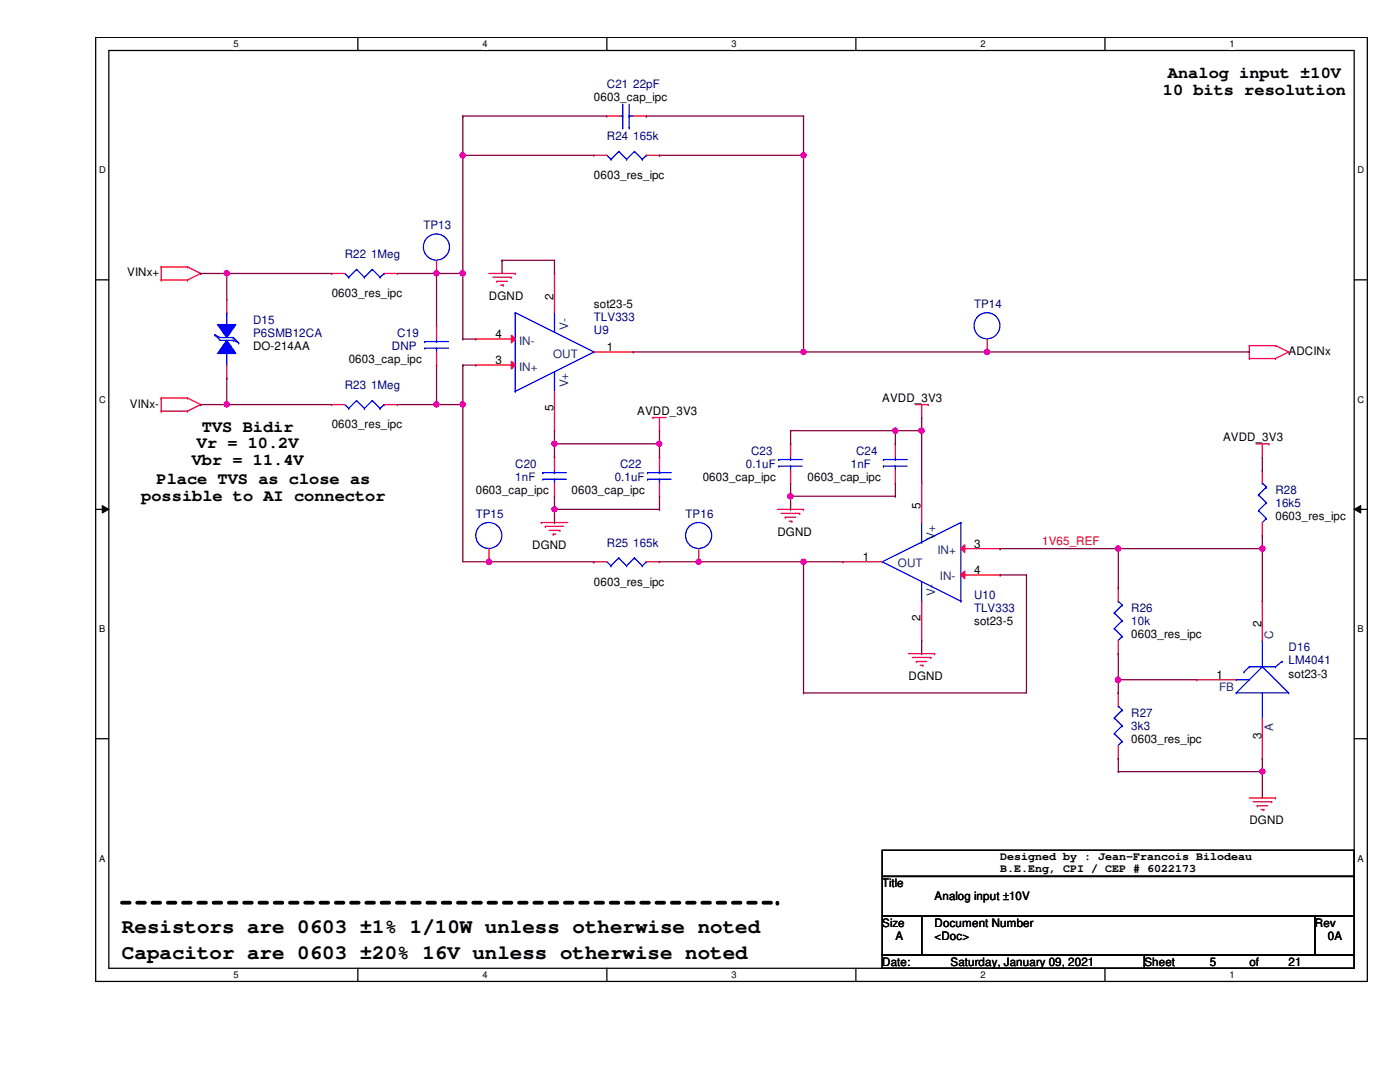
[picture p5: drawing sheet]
<svg xmlns="http://www.w3.org/2000/svg" width="279mm" height="216mm" viewBox="0 0 279 216" stroke-linecap="round" stroke-linejoin="round" font-family="sans-serif">
<path d="M19.1 7.5h253.8v188.3h-253.8zM21.7 10.1h248.6v183.1h-248.6z" fill="none" stroke="#000" stroke-width=".25"/>
<g fill="#fff">
<path d="M46.6 7.7h1v2.1h-1z"/>
<path d="M46.6 193.5h1v2.1h-1z"/>
</g>
<path d="M71.4 7.5v2.6M71.4 193.2v2.6" fill="none" stroke="#000" stroke-width=".25"/>
<g fill="#fff">
<path d="M96.3 7.7h1v2.1h-1z"/>
<path d="M96.3 193.5h1v2.1h-1z"/>
</g>
<path d="M121.1 7.5v2.6M121.1 193.2v2.6" fill="none" stroke="#000" stroke-width=".25"/>
<g fill="#fff">
<path d="M146 7.7h1v2.1h-1z"/>
<path d="M146 193.5h1v2.1h-1z"/>
</g>
<path d="M170.8 7.5v2.6M170.8 193.2v2.6" fill="none" stroke="#000" stroke-width=".25"/>
<g fill="#fff">
<path d="M195.7 7.7h1v2.1h-1z"/>
<path d="M195.7 193.5h1v2.1h-1z"/>
</g>
<path d="M220.5 7.5v2.6M220.5 193.2v2.6" fill="none" stroke="#000" stroke-width=".25"/>
<g fill="#fff">
<path d="M245.4 7.7h1v2.1h-1z"/>
<path d="M245.4 193.5h1v2.1h-1z"/>
<path d="M19.8 32.9h1.3v2.1h-1.3z"/>
<path d="M270.9 32.9h1.3v2.1h-1.3z"/>
<path d="M19.8 78.7h1.3v2.1h-1.3z"/>
<path d="M270.9 78.7h1.3v2.1h-1.3z"/>
</g>
<path d="M19.1 55.8h2.6M270.3 55.8h2.6" fill="none" stroke="#000" stroke-width=".25"/>
<g fill="#fff">
<path d="M19.8 124.5h1.2v2.1h-1.2z"/>
<path d="M270.9 124.5h1.3v2.1h-1.3z"/>
</g>
<path d="M19.1 101.6h2.6M270.3 101.6h2.6" fill="none" stroke="#000" stroke-width=".25"/>
<path d="M20.4 100.9l1.3 .7-1.3 .8zM270.3 101.6l1.3-.7v1.5z" fill="#000"/>
<path d="M20.4 100.9l1.3 .7-1.3 .8zM270.3 101.6l1.3-.7v1.5z" fill="none" stroke="#000" stroke-width=".2"/>
<g fill="#fff">
<path d="M19.8 170.3h1.2v2h-1.2z"/>
<path d="M270.9 170.3h1.3v2h-1.3z"/>
</g>
<path d="M19.1 147.4h2.6M270.3 147.4h2.6M176.1 169.7h94.2v5.2h-94.2zM176.1 174.9h94.2v7.9h-94.2zM176.1 182.8h7.8v7.8h-7.8zM176.1 190.6h52.3v2.6h-52.3zM183.9 182.8h78.5v7.8h-78.5zM228.4 190.6h41.9v2.6h-41.9zM262.4 182.8h7.9v7.8h-7.9z" fill="none" stroke="#000" stroke-width=".25"/>
<path d="M24.3 180.1h130.9" fill="none" stroke="#000" stroke-width=".76" stroke-dasharray="1.5 1.5"/>
<circle cx="155.2" cy="180.1" r=".38" fill="#000" stroke-dasharray="1.5 1.5"/>
<g fill="none" stroke="#f00" stroke-width=".25">
<path d="M118.5 31h.1M118.5 31h2.6M129 31h2.6M131.6 31h.1M32.2 55.9h.1M32.2 53.3h.1M32.2 53.3h5.2M32.2 55.9h5.2M32.2 53.3v2.6M37.4 53.3h.1M37.4 55.9h.1M37.4 53.3l2.6 1.3"/>
<path d="M40 54.6h.1M40 54.6l-2.6 1.3M66.2 54.6h.1M66.2 54.6h2.6M76.7 54.6h2.6M79.3 54.6h.1M87.1 54.6h.1M87.1 51.9v2.7M97.6 54.6h5.2M98.4 55.3h3.6M99.1 56.1h.1M99.1 56.1h2.2"/>
<path d="M99.9 56.9h.6M100.5 56.9h.1M102 55.3h.1M102.8 54.6h.1M32.2 79.4h.1M32.2 79.4v2.6M32.2 79.4h5.2M37.4 79.4h.1M37.4 79.4l2.6 1.3M87.1 65h.1M87.1 72.9h.1M87.1 65v2.6"/>
<path d="M87.1 70.2v2.7M197 70.2h.1M197 67.6v2.6M249.3 71.5h.1M249.3 69h.1M249.3 69h5.3M249.3 71.5h5.3M249.3 69v2.5M254.6 69h.1M254.6 71.5h.1M254.6 69l2.6 1.2M257.2 70.2h.1"/>
<path d="M257.2 70.2l-2.6 1.3M32.2 82h.1M32.2 82h5.2M37.4 82h.1M40 80.7h.1M40 80.7l-2.6 1.3M110.7 91.2h.1M110.7 99h.1M110.7 91.2v2.6M110.7 96.4v2.6M130.3 83.3h.1M130.3 83.3h2.6"/>
<path d="M131.6 85.9h.1M131.6 91.2h.1M131.6 99h.1M131.6 83.3v2.6M131.6 91.2v2.6M131.6 96.4v2.6M178.7 88.6h.1M178.7 96.4h.1M178.7 88.6v2.6M178.7 93.8v2.6M182.6 80.7h2.7M183.9 83.3h.1"/>
<path d="M183.9 80.7v2.6M185.3 80.7h.1M250.7 88.6h2.5M251.9 91.2h.1M251.9 93.8h.1M251.9 88.6v2.6M251.9 93.8v2.6M253.2 88.6h.1M97.6 112.1h.1M97.6 109.5v2.6M108 104.3h.1M108 104.3h5.3"/>
<path d="M108.8 105h.1M108.8 105h3.7M109.6 105.8h2.1M110.4 106.6h.1M110.4 106.6h.5M111.7 105.8h.1M118.5 112.1h.1M118.5 112.1h2.6M129 112.1h2.6M131.6 112.1h.1M155.2 101.6h5.2M155.9 102.4h3.7"/>
<path d="M156.7 103.2h.1M156.7 103.2h2.1M157.5 104h.5M158 104h.1M159.6 102.4h.1M160.4 101.6h.1M168.2 112.1h.1M168.2 112.1h7.9M183.9 120v7.8M251.9 106.9h.1M251.9 104.3v2.6M181.3 130.4h5.2"/>
<path d="M182.1 131.2h3.7M182.9 132h.1M182.9 132h2.1M183.6 132.8h.6M183.9 127.8h.1M184.2 132.8h.1M185.8 131.2h.1M186.5 130.4h.1M249.3 159.2h5.3M250.1 160h3.7M253.8 160h.1M254.6 159.2h.1"/>
<path d="M250.9 160.8h.1M250.9 160.8h2.1M251.7 161.5h.5M252.2 161.5h.1"/>
</g>
<g fill="none" stroke="#00f" stroke-width=".25">
<path d="M121.1 31l.8 .8M121.9 31.8h.1M123.5 30.2h.1M123.5 30.2l-1.6 1.6M123.5 30.2l1.6 1.6M125.1 31.8h.1M126.6 30.2h.1M126.6 30.2l-1.5 1.6M126.6 30.2l1.6 1.6M128.2 31.8h.1M129 31h.1M129 31l-.8 .8"/>
<path d="M68.8 54.6l.8 .7M69.6 55.3h.1M71.2 53.8h.1M71.2 53.8l-1.6 1.5M71.2 53.8l1.5 1.5M72.7 55.3h.1M74.3 53.8h.1M74.3 53.8l-1.6 1.5M74.3 53.8l1.6 1.5M75.9 55.3h.1M76.7 54.6h.1M76.7 54.6l-.8 .7"/>
<path d="M84.8 69.5h.1M84.8 68.2h.1M84.8 69.5h4.7M84.8 68.2h4.7M87.1 68.2h.1M87.1 69.5h.1M87.1 67.6v.6M87.1 69.5v.7M108.3 95.6h.1M108.3 94.3h.1M108.3 95.6h4.7M108.3 94.3h4.7"/>
<path d="M110.7 94.3h.1M110.7 95.6h.1M110.7 93.8v.5M110.7 95.6v.8M129.2 95.6h.1M129.2 94.3h.1M129.2 95.6h4.7M129.2 94.3h4.7M131.6 94.3h.1M131.6 95.6h.1M131.6 93.8v.5M131.6 95.6v.8"/>
<path d="M176.3 93h.1M176.3 91.7h.1M176.3 93h4.8M176.3 91.7h4.8M178.7 91.7h.1M178.7 93h.1M178.7 91.2v.5M178.7 93v.8M251.2 98.8h.1M251.2 98.8l1.5 1.5M251.9 96.4h.1M251.9 96.4l.8 .8"/>
<path d="M252.7 97.2h.1M252.7 97.2l-1.5 1.6M121.1 112.1l.8 .8M121.9 112.9h.1M123.5 111.3h.1M123.5 111.3l-1.6 1.6M123.5 111.3l1.6 1.6M125.1 112.9h.1M126.6 111.3h.1M126.6 111.3l-1.5 1.6M126.6 111.3l1.6 1.6M128.2 112.9h.1"/>
<path d="M129 112.1h.1M129 112.1l-.8 .8M176.1 112.1h.1M176.1 112.1l15.7 7.9M183.9 108.2h.1M183.9 120h.1M183.9 104.3v3.9M183.9 116v4M191.8 120h.1M191.8 104.3h.1M191.8 104.3l-15.7 7.8M191.8 104.3v15.7"/>
<path d="M251.2 101.9h.1M251.2 101.9l1.5 1.6M252.7 103.5h.1M252.7 100.3h.1M252.7 103.5l-.8 .8M252.7 100.3l-1.5 1.6"/>
<circle cx="87.1" cy="49.3" r="2.61"/>
<circle cx="197" cy="65" r="2.59"/>
<circle cx="97.6" cy="106.8" r="2.6"/>
</g>
<path d="M191.8 109.5l.7-.8v1.5z" fill="#f00"/>
<path d="M191.8 109.5l.7-.8v1.5zM191.8 109.5h7.8M199.6 109.5h.1" fill="none" stroke="#f00" stroke-width=".25"/>
<path d="M191.8 114.7l.7-.7v1.5z" fill="#f00"/>
<g fill="none" stroke="#f00" stroke-width=".25">
<path d="M121.1 23.2h.1M121.1 23.2h2.6M126.4 23.2h2.6M129 23.2h.1M183.9 96.4h.1M183.9 96.4v7.9M139.4 112.1h.1M139.4 109.5v2.6M191.8 114.7l.7-.7v1.5zM191.8 114.7h7.8M199.6 114.7h.1M223.2 117.3h.1"/>
<path d="M223.2 117.3v2.7M223.2 130.4h.1M223.2 127.8v2.6"/>
</g>
<g fill="none" stroke="#00f" stroke-width=".25">
<path d="M123.7 23.2h.6M124.3 23.2h.1M124.3 25.5h.1M124.3 20.8v4.7M125.6 25.5h.1M125.6 23.2h.1M125.6 23.2h.8M125.6 20.8v4.7M45.3 70.2h.1M45.3 62.4h.1M45.3 62.4v2.6M45.3 70.2v2.7"/>
<path d="M223.2 120h.1M223.2 120l.7 .7M222.4 125.4h.1M222.4 122.3h.1M222.4 125.4l1.5 1.6M222.4 122.3l1.5 1.6M223.9 127h.1M223.9 123.9h.1M223.9 120.7h.1M223.9 127l-.7 .8M223.9 123.9l-1.5 1.5M223.9 120.7l-1.5 1.6"/>
<circle cx="139.4" cy="106.8" r="2.6"/>
</g>
<path d="M45.3 67.9l1.8 2.6h-3.7z" fill-rule="evenodd" fill="#00f"/>
<path d="M45.3 67.9l1.8 2.6h-3.7z" fill="none" stroke="#00f" stroke-width=".25"/>
<path d="M43.4 64.8h3.7l-1.8 2.6z" fill-rule="evenodd" fill="#00f"/>
<g fill="none" stroke="#00f" stroke-width=".25">
<path d="M42.9 66.8h.1M42.9 66.8l1 .6h2.7M42.9 66.8l1 1.1h2.7M43.4 64.8h3.7l-1.8 2.6zM46.6 67.4h.1M46.6 67.9h.1M46.6 67.4l1 1M46.6 67.9l1 .5M47.6 68.4h.1M71.2 79.9h.1M71.2 79.9l-1.6 1.6M71.2 79.9l1.5 1.6"/>
<path d="M74.3 79.9h.1M74.3 79.9l-1.6 1.6M74.3 79.9l1.6 1.6M102.8 62.4h.1M102.8 78.1h.1M102.8 62.4l15.7 7.8M102.8 62.4v15.7M110.7 74.2h.1M110.7 62.4h.1M110.7 62.4v3.9M110.7 74.2v3.9M118.5 70.2h.1"/>
<path d="M118.5 70.2l-15.7 7.9M68.8 80.7l.8 .8M69.6 81.5h.1M72.7 81.5h.1M75.9 81.5h.1M76.7 80.7h.1M76.7 80.7l-.8 .8"/>
</g>
<path d="M45.3 59.8h.1M45.3 59.8v2.6M110.7 54.6h.1M110.7 54.6v7.8M45.3 75.5h.1M45.3 72.9v2.6M118.5 70.2h7.9M126.4 70.2h.1M66.2 80.7h.1M66.2 80.7h2.6M76.7 80.7h2.6M79.3 80.7h.1" fill="none" stroke="#f00" stroke-width=".25"/>
<path d="M102.1 72.1l.7 .8-.7 .7z" fill="#f00"/>
<path d="M95 72.9h.1M95 72.9h7.8M102.1 72.1l.7 .8-.7 .7z" fill="none" stroke="#f00" stroke-width=".25"/>
<path d="M102.1 66.9l.7 .7-.7 .8z" fill="#f00"/>
<g fill="none" stroke="#f00" stroke-width=".25">
<path d="M95 67.6h.1M95 67.6h7.8M102.1 66.9l.7 .7-.7 .8zM110.7 78.1v7.8M110.7 85.9h.1M157.8 88.6h.1M157.8 96.4h.1M157.8 88.6v2.6M157.8 93.8v2.6M251.9 120h.1M251.9 120v7.8M223.2 138.3h.1"/>
<path d="M223.2 138.3v2.6M238.8 135.6h.1M238.8 135.6h7.9M223.2 151.3h.1M223.2 148.7v2.6M251.9 151.3h.1M251.9 143.5v7.8"/>
</g>
<g fill="none" stroke="#00f" stroke-width=".25">
<path d="M155.4 93h.1M155.4 91.7h.1M155.4 93h4.7M155.4 91.7h4.7M157.8 91.7h.1M157.8 93h.1M157.8 91.2v.5M157.8 93v.8M246.7 138.3h.1M246.7 135.6h.1M246.7 138.3h10.5M246.7 135.6h2.6"/>
<path d="M248.3 134.1h.1M249.3 133.1h.1M249.3 133.1h5.3M249.3 133.1l-1 1M251.9 138.3h.1M251.9 133.1h.1M251.9 127.8h.1M251.9 127.8v5.3M251.9 138.3v5.2M251.9 133.1l-5.2 5.2M251.9 133.1l5.3 5.2M254.6 133.1h.1"/>
<path d="M255.9 132h.1M255.9 132l-1.3 1.1M257.2 138.3h.1M222.4 146.4h.1M222.4 143.3h.1M222.4 146.4l1.5 1.6M222.4 143.3l1.5 1.5M223.2 140.9h.1M223.2 140.9l.7 .8M223.9 148h.1M223.9 144.8h.1M223.9 141.7h.1"/>
<path d="M223.9 148l-.7 .7M223.9 144.8l-1.5 1.6M223.9 141.7l-1.5 1.6"/>
</g>
<path d="M79.3 54.6h7.8M87.1 54.6h.1" fill="none" stroke="#800040" stroke-width=".25"/>
<circle cx="87.1" cy="54.5" r=".5" fill="#f0f"/>
<circle cx="87.1" cy="54.5" r=".5" fill="none" stroke="#f0f" stroke-width=".25"/>
<path d="M92.4 54.6h.1M92.4 54.6v13" fill="none" stroke="#800040" stroke-width=".25"/>
<circle cx="92.3" cy="54.5" r=".51" fill="#f0f"/>
<circle cx="92.3" cy="54.5" r=".51" fill="none" stroke="#f0f" stroke-width=".25"/>
<path d="M92.4 31h.1M92.4 31v23.6M92.4 67.6h.1M92.4 67.6h2.6" fill="none" stroke="#800040" stroke-width=".25"/>
<circle cx="92.3" cy="31" r=".51" fill="#f0f"/>
<circle cx="92.3" cy="31" r=".51" fill="none" stroke="#f0f" stroke-width=".25"/>
<path d="M92.4 31h.1M92.4 31h26.1M131.6 31h.1M131.6 31h28.8" fill="none" stroke="#800040" stroke-width=".25"/>
<circle cx="160.4" cy="31" r=".51" fill="#f0f"/>
<circle cx="160.4" cy="31" r=".51" fill="none" stroke="#f0f" stroke-width=".25"/>
<path d="M160.4 31h.1M160.4 31v39.2M79.3 80.7h7.8M87.1 80.7h.1" fill="none" stroke="#800040" stroke-width=".25"/>
<circle cx="87.1" cy="80.7" r=".5" fill="#f0f"/>
<circle cx="87.1" cy="80.7" r=".5" fill="none" stroke="#f0f" stroke-width=".25"/>
<path d="M92.4 72.9h.1M92.4 72.9v39.2M92.4 72.9h2.6M92.4 80.7h.1" fill="none" stroke="#800040" stroke-width=".25"/>
<circle cx="92.3" cy="80.7" r=".51" fill="#f0f"/>
<circle cx="92.3" cy="80.7" r=".51" fill="none" stroke="#f0f" stroke-width=".25"/>
<g fill="none" stroke="#800040" stroke-width=".25">
<path d="M100.2 51.9h.1M100.2 51.9v2.7M160.4 70.2h36.6M197 70.2h.1M131.6 88.6h.1M131.6 85.9v2.7M183.9 85.9h.1M183.9 83.3v2.6M92.4 112.1h5.2M97.6 112.1h.1M110.7 104.3h.1M110.7 101.6v2.7"/>
<path d="M131.6 112.1h7.8M139.4 112.1h.1M160.4 112.1h.1M160.4 112.1h7.8M160.4 112.1v26.2M199.6 114.7h.1M199.6 114.7h5.3M204.9 114.7h.1M204.9 114.7v23.6h-44.5M160.4 138.3h.1M183.9 130.4h.1M183.9 127.8v2.6"/>
</g>
<circle cx="110.7" cy="101.6" r=".5" fill="#f0f"/>
<circle cx="110.7" cy="101.6" r=".5" fill="none" stroke="#f0f" stroke-width=".25"/>
<g fill="none" stroke="#800040" stroke-width=".25">
<path d="M110.7 88.6h.1M110.7 85.9v2.7M110.7 99v2.6M131.6 91.2h.1M131.6 88.6v2.6M131.6 99v2.6M157.8 85.9h.1M157.8 88.6h.1M157.8 99h.1M157.8 85.9h20.9v2.7M157.8 85.9v2.7M157.8 96.4v5.2"/>
<path d="M157.8 99h20.9M178.7 88.6h.1M178.7 99h.1M178.7 96.4v2.6M110.7 101.6h.1M131.6 101.6h.1M157.8 101.6h.1"/>
</g>
<circle cx="157.7" cy="99" r=".51" fill="#f0f"/>
<circle cx="157.7" cy="99" r=".51" fill="none" stroke="#f0f" stroke-width=".25"/>
<path d="M178.7 85.9h.1M178.7 85.9h5.2" fill="none" stroke="#800040" stroke-width=".25"/>
<circle cx="183.9" cy="85.9" r=".51" fill="#f0f"/>
<circle cx="183.9" cy="85.9" r=".51" fill="none" stroke="#f0f" stroke-width=".25"/>
<circle cx="178.7" cy="85.9" r=".5" fill="#f0f"/>
<circle cx="178.7" cy="85.9" r=".5" fill="none" stroke="#f0f" stroke-width=".25"/>
<g fill="none" stroke="#800040" stroke-width=".25">
<path d="M40 54.6h.1M40 54.6h5.3M40 80.7h.1M40 80.7h5.3M183.9 85.9h.1M183.9 85.9v10.5M251.9 93.8h.1M251.9 91.2v2.6M251.9 109.5h.1M251.9 106.9v2.6M223.2 154h.1M223.2 154h28.7"/>
<path d="M251.9 154h.1M251.9 151.3v2.7"/>
</g>
<circle cx="251.9" cy="153.9" r=".5" fill="#f0f"/>
<circle cx="251.9" cy="153.9" r=".5" fill="none" stroke="#f0f" stroke-width=".25"/>
<path d="M223.2 130.4h.1M223.2 130.4v5.2M251.9 154h.1M251.9 154v5.2" fill="none" stroke="#800040" stroke-width=".25"/>
<circle cx="223.1" cy="135.6" r=".51" fill="#f0f"/>
<circle cx="223.1" cy="135.6" r=".51" fill="none" stroke="#f0f" stroke-width=".25"/>
<path d="M223.2 109.5h.1M223.2 109.5h28.7M223.2 135.6h.1M223.2 138.3h.1M223.2 135.6h15.6M223.2 135.6v2.7" fill="none" stroke="#800040" stroke-width=".25"/>
<circle cx="251.9" cy="109.5" r=".51" fill="#f0f"/>
<circle cx="251.9" cy="109.5" r=".51" fill="none" stroke="#f0f" stroke-width=".25"/>
<path d="M199.6 109.5h.1M199.6 109.5h23.6M223.2 109.5h.1M223.2 109.5v7.8M251.9 109.5h.1M251.9 109.5v10.5M223.2 151.3h.1M223.2 151.3v2.7" fill="none" stroke="#800040" stroke-width=".25"/>
<circle cx="223.1" cy="109.5" r=".51" fill="#f0f"/>
<circle cx="223.1" cy="109.5" r=".51" fill="none" stroke="#f0f" stroke-width=".25"/>
<path d="M45.3 54.6h.1M45.3 54.6v5.2" fill="none" stroke="#800040" stroke-width=".25"/>
<circle cx="45.3" cy="54.5" r=".51" fill="#f0f"/>
<circle cx="45.3" cy="54.5" r=".51" fill="none" stroke="#f0f" stroke-width=".25"/>
<path d="M45.3 54.6h.1M45.3 54.6h20.9M45.3 75.5h.1M45.3 75.5v5.2" fill="none" stroke="#800040" stroke-width=".25"/>
<circle cx="45.3" cy="80.7" r=".51" fill="#f0f"/>
<circle cx="45.3" cy="80.7" r=".51" fill="none" stroke="#f0f" stroke-width=".25"/>
<g fill="none" stroke="#800040" stroke-width=".25">
<path d="M92.4 23.2h.1M92.4 23.2h28.7M92.4 23.2v7.8M129 23.2h.1M129 23.2h31.4M160.4 23.2h.1M160.4 23.2v7.8M87.1 54.6h.1M87.1 54.6v10.4M87.1 54.6h5.3M92.4 54.6h.1M100.2 51.9h.1"/>
<path d="M100.2 51.9h10.5M110.7 51.9h.1M110.7 51.9v2.7M87.1 72.9v7.8M45.3 80.7h.1M45.3 80.7h20.9M87.1 80.7h.1M87.1 80.7h5.3M92.4 80.7h.1M110.7 88.6h.1M110.7 88.6h20.9"/>
</g>
<circle cx="131.6" cy="88.5" r=".5" fill="#f0f"/>
<circle cx="131.6" cy="88.5" r=".5" fill="none" stroke="#f0f" stroke-width=".25"/>
<circle cx="110.7" cy="88.5" r=".5" fill="#f0f"/>
<circle cx="110.7" cy="88.5" r=".5" fill="none" stroke="#f0f" stroke-width=".25"/>
<path d="M126.4 70.2h34M160.4 70.2h.1M110.7 91.2h.1M110.7 88.6v2.6M110.7 101.6h.1M110.7 101.6h20.9" fill="none" stroke="#800040" stroke-width=".25"/>
<circle cx="160.4" cy="70.2" r=".51" fill="#f0f"/>
<circle cx="160.4" cy="70.2" r=".51" fill="none" stroke="#f0f" stroke-width=".25"/>
<path d="M197 70.2h52.3M249.3 70.2h.1" fill="none" stroke="#800040" stroke-width=".25"/>
<circle cx="197" cy="70.2" r=".51" fill="#f0f"/>
<circle cx="197" cy="70.2" r=".51" fill="none" stroke="#f0f" stroke-width=".25"/>
<path d="M97.6 112.1h20.9M118.5 112.1h.1" fill="none" stroke="#800040" stroke-width=".25"/>
<circle cx="97.6" cy="112.1" r=".51" fill="#f0f"/>
<circle cx="97.6" cy="112.1" r=".51" fill="none" stroke="#f0f" stroke-width=".25"/>
<path d="M139.4 112.1h.1M139.4 112.1h21" fill="none" stroke="#800040" stroke-width=".25"/>
<circle cx="160.4" cy="112.1" r=".51" fill="#f0f"/>
<circle cx="160.4" cy="112.1" r=".51" fill="none" stroke="#f0f" stroke-width=".25"/>
<circle cx="139.4" cy="112.1" r=".5" fill="#f0f"/>
<circle cx="139.4" cy="112.1" r=".5" fill="none" stroke="#f0f" stroke-width=".25"/>
<circle cx="87.1" cy="54.5" r=".5" fill="#f0f"/>
<circle cx="87.1" cy="54.5" r=".5" fill="none" stroke="#f0f" stroke-width=".25"/>
<circle cx="92.3" cy="54.5" r=".51" fill="#f0f"/>
<circle cx="92.3" cy="54.5" r=".51" fill="none" stroke="#f0f" stroke-width=".25"/>
<circle cx="92.3" cy="31" r=".51" fill="#f0f"/>
<circle cx="92.3" cy="31" r=".51" fill="none" stroke="#f0f" stroke-width=".25"/>
<circle cx="160.4" cy="31" r=".51" fill="#f0f"/>
<circle cx="160.4" cy="31" r=".51" fill="none" stroke="#f0f" stroke-width=".25"/>
<circle cx="87.1" cy="80.7" r=".5" fill="#f0f"/>
<circle cx="87.1" cy="80.7" r=".5" fill="none" stroke="#f0f" stroke-width=".25"/>
<circle cx="92.3" cy="80.7" r=".51" fill="#f0f"/>
<circle cx="92.3" cy="80.7" r=".51" fill="none" stroke="#f0f" stroke-width=".25"/>
<circle cx="110.7" cy="101.6" r=".5" fill="#f0f"/>
<circle cx="110.7" cy="101.6" r=".5" fill="none" stroke="#f0f" stroke-width=".25"/>
<circle cx="157.7" cy="99" r=".51" fill="#f0f"/>
<circle cx="157.7" cy="99" r=".51" fill="none" stroke="#f0f" stroke-width=".25"/>
<circle cx="183.9" cy="85.9" r=".51" fill="#f0f"/>
<circle cx="183.9" cy="85.9" r=".51" fill="none" stroke="#f0f" stroke-width=".25"/>
<circle cx="178.7" cy="85.9" r=".5" fill="#f0f"/>
<circle cx="178.7" cy="85.9" r=".5" fill="none" stroke="#f0f" stroke-width=".25"/>
<circle cx="251.9" cy="153.9" r=".5" fill="#f0f"/>
<circle cx="251.9" cy="153.9" r=".5" fill="none" stroke="#f0f" stroke-width=".25"/>
<circle cx="223.1" cy="135.6" r=".51" fill="#f0f"/>
<circle cx="223.1" cy="135.6" r=".51" fill="none" stroke="#f0f" stroke-width=".25"/>
<circle cx="251.9" cy="109.5" r=".51" fill="#f0f"/>
<circle cx="251.9" cy="109.5" r=".51" fill="none" stroke="#f0f" stroke-width=".25"/>
<circle cx="223.1" cy="109.5" r=".51" fill="#f0f"/>
<circle cx="223.1" cy="109.5" r=".51" fill="none" stroke="#f0f" stroke-width=".25"/>
<circle cx="45.3" cy="54.5" r=".51" fill="#f0f"/>
<circle cx="45.3" cy="54.5" r=".51" fill="none" stroke="#f0f" stroke-width=".25"/>
<circle cx="45.3" cy="80.7" r=".51" fill="#f0f"/>
<circle cx="45.3" cy="80.7" r=".51" fill="none" stroke="#f0f" stroke-width=".25"/>
<circle cx="131.6" cy="88.5" r=".5" fill="#f0f"/>
<circle cx="131.6" cy="88.5" r=".5" fill="none" stroke="#f0f" stroke-width=".25"/>
<circle cx="110.7" cy="88.5" r=".5" fill="#f0f"/>
<circle cx="110.7" cy="88.5" r=".5" fill="none" stroke="#f0f" stroke-width=".25"/>
<circle cx="160.4" cy="70.2" r=".51" fill="#f0f"/>
<circle cx="160.4" cy="70.2" r=".51" fill="none" stroke="#f0f" stroke-width=".25"/>
<circle cx="197" cy="70.2" r=".51" fill="#f0f"/>
<circle cx="197" cy="70.2" r=".51" fill="none" stroke="#f0f" stroke-width=".25"/>
<circle cx="97.6" cy="112.1" r=".51" fill="#f0f"/>
<circle cx="97.6" cy="112.1" r=".51" fill="none" stroke="#f0f" stroke-width=".25"/>
<circle cx="160.4" cy="112.1" r=".51" fill="#f0f"/>
<circle cx="160.4" cy="112.1" r=".51" fill="none" stroke="#f0f" stroke-width=".25"/>
<circle cx="139.4" cy="112.1" r=".5" fill="#f0f"/>
<circle cx="139.4" cy="112.1" r=".5" fill="none" stroke="#f0f" stroke-width=".25"/>
<g font-size="4.1">
<text x="24.3" y="191.4">Capacitor are 0603 ±20% 16V unless otherwise noted</text>
<text x="24.3" y="186.2">Resistors are 0603 ±1% 1/10W unless otherwise noted</text>
</g>
<g font-size="3.4">
<text x="233.1" y="15.5">Analog input ±10V</text>
<text x="232.1" y="18.9">10 bits resolution</text>
<text x="39.3" y="89.5">Vr = 10.2V</text>
<text x="40.3" y="86.1">TVS Bidir</text>
<text x="38.3" y="92.9">Vbr = 11.4V</text>
<text x="28.2" y="100">possible to AI connector</text>
<text x="31.2" y="96.6">Place TVS as close as</text>
</g>
<g font-size="2.3" fill="#000080">
<text x="121.1" y="17.5">C21 22pF</text>
<text x="121.1" y="27.9">R24 165k</text>
<text x="84.5" y="45.7">TP13</text>
<text x="68.8" y="51.5">R22 1Meg</text>
<text x="50.5" y="64.6">D15</text>
<text x="118.5" y="64">TLV333</text>
<text x="194.4" y="61.4">TP14</text>
<text x="50.5" y="67.2">P6SMB12CA</text>
<text x="78.2" y="69.8">DNP</text>
<text x="79.3" y="67.2">C19</text>
<text x="118.5" y="66.6">U9</text>
<text x="68.8" y="77.6">R23 1Meg</text>
<text x="102.8" y="93.3">C20</text>
<text x="102.8" y="96">1nF</text>
<text x="122.7" y="96">0.1uF</text>
<text x="123.7" y="93.3">C22</text>
<text x="148.8" y="93.3">0.1uF</text>
<text x="149.9" y="90.7">C23</text>
<text x="169.8" y="93.3">1nF</text>
<text x="170.9" y="90.7">C24</text>
<text x="254.6" y="98.6">R28</text>
<text x="254.6" y="101.2">16k5</text>
<text x="95" y="103.3">TP15</text>
<text x="136.8" y="103.3">TP16</text>
<text x="121.1" y="109.1">R25 165k</text>
<text x="194.4" y="119.5">U10</text>
<text x="194.4" y="122.1">TLV333</text>
<text x="225.8" y="122.1">R26</text>
<text x="225.8" y="124.7">10k</text>
<text x="257.2" y="130">D16</text>
<text x="257.2" y="132.6">LM4041</text>
<text x="225.8" y="143">R27</text>
<text x="225.8" y="145.7">3k3</text>
</g>
<g font-size="2.3">
<text x="118.5" y="20.1">0603_cap_ipc</text>
<text x="118.5" y="35.8">0603_res_ipc</text>
<text x="25.4" y="55.2">VINx+</text>
<text x="66.2" y="59.3">0603_res_ipc</text>
<text x="97.6" y="59.9">DGND</text>
<text x="110.5" y="59.8" transform="rotate(-90 110.5 59.8)">2</text>
<text x="118.5" y="61.4">sot23-5</text>
<text x="50.5" y="69.8">DO-214AA</text>
<text x="98.9" y="67.4">4</text>
<text x="121.1" y="70.1">1</text>
<text x="257.2" y="70.8">ADCINx</text>
<text x="69.6" y="72.4">0603_cap_ipc</text>
<text x="98.9" y="72.7">3</text>
<text x="25.9" y="81.3">VINx-</text>
<text x="110.5" y="82" transform="rotate(-90 110.5 82)">5</text>
<text x="127.2" y="82.9">AVDD_3V3</text>
<text x="176.1" y="80.3">AVDD_3V3</text>
<text x="66.2" y="85.5">0603_res_ipc</text>
<text x="244.1" y="88.1">AVDD_3V3</text>
<text x="140.3" y="96">0603_cap_ipc</text>
<text x="161.2" y="96">0603_cap_ipc</text>
<text x="95" y="98.6">0603_cap_ipc</text>
<text x="114.1" y="98.6">0603_cap_ipc</text>
<text x="183.7" y="101.6" transform="rotate(-90 183.7 101.6)">5</text>
<text x="155.2" y="106.9">DGND</text>
<text x="254.6" y="103.8">0603_res_ipc</text>
<text x="106.2" y="109.6">DGND</text>
<text x="172.2" y="111.9">1</text>
<text x="194.4" y="109.3">3</text>
<text x="118.5" y="116.9">0603_res_ipc</text>
<text x="194.4" y="114.5">4</text>
<text x="183.7" y="123.9" transform="rotate(-90 183.7 123.9)">2</text>
<text x="194.4" y="124.7">sot23-5</text>
<text x="251.8" y="125.2" transform="rotate(-90 251.8 125.2)">2</text>
<text x="225.8" y="127.3">0603_res_ipc</text>
<text x="181.3" y="135.7">DGND</text>
<text x="242.8" y="135.5">1</text>
<text x="257.2" y="135.2">sot23-3</text>
<text x="225.8" y="148.3">0603_res_ipc</text>
<text x="251.8" y="147.4" transform="rotate(-90 251.8 147.4)">3</text>
<text x="249.3" y="164.5">DGND</text>
<text x="199.6" y="171.6">Designed by : Jean-Francois Bilodeau</text>
<text x="199.6" y="173.9">B.E.Eng, CPI / CEP # 6022173</text>
<text x="176.1" y="177">Title</text>
<text x="186.5" y="179.7">Analog input ±10V</text>
<text x="176.1" y="184.9">Size</text>
<text x="186.5" y="184.9">Document Number</text>
<text x="262.4" y="184.9">Rev</text>
<text x="178.7" y="187.5">A</text>
<text x="186.5" y="187.5">&lt;Doc&gt;</text>
<text x="265" y="187.5">0A</text>
<text x="176.1" y="192.7">Date:</text>
<text x="189.7" y="192.7">Saturday, January 09, 2021</text>
<text x="228.4" y="192.7">Sheet</text>
<text x="241.5" y="192.7">5</text>
<text x="249.3" y="192.7">of</text>
<text x="257.2" y="192.7">21</text>
</g>
<g font-size="2.3" fill="#004080">
<text x="113.4" y="65.8" transform="rotate(-90 113.4 65.8)">V-</text>
<text x="103.6" y="68.7">IN-</text>
<text x="110.4" y="71.4">OUT</text>
<text x="103.6" y="74">IN+</text>
<text x="113.4" y="77.3" transform="rotate(-90 113.4 77.3)">V+</text>
<text x="186.6" y="107.7" transform="rotate(-90 186.6 107.7)">V+</text>
<text x="179.2" y="113.2">OUT</text>
<text x="187.1" y="110.6">IN+</text>
<text x="186.6" y="118.9" transform="rotate(-90 186.6 118.9)">V-</text>
<text x="187.6" y="115.8">IN-</text>
<text x="254.1" y="127.5" transform="rotate(-90 254.1 127.5)">C</text>
<text x="243.3" y="137.8">FB</text>
<text x="254.1" y="145.8" transform="rotate(-90 254.1 145.8)">A</text>
</g>
<text font-size="2.3" fill="#f00" x="208" y="108.8">1V65_REF</text>
<g font-size="1.9">
<text x="46.6" y="9.4">5</text>
<text x="96.3" y="9.4">4</text>
<text x="146" y="9.4">3</text>
<text x="195.7" y="9.4">2</text>
<text x="245.4" y="9.4">1</text>
<text x="19.8" y="34.6">D</text>
<text x="270.9" y="34.6">D</text>
<text x="19.8" y="80.3">C</text>
<text x="270.9" y="80.3">C</text>
<text x="19.8" y="126.2">B</text>
<text x="270.9" y="126.2">B</text>
<text x="19.8" y="171.9">A</text>
<text x="270.9" y="171.9">A</text>
<text x="46.6" y="195.2">5</text>
<text x="96.3" y="195.2">4</text>
<text x="146" y="195.2">3</text>
<text x="195.7" y="195.2">2</text>
<text x="245.4" y="195.2">1</text>
</g>
</svg>
